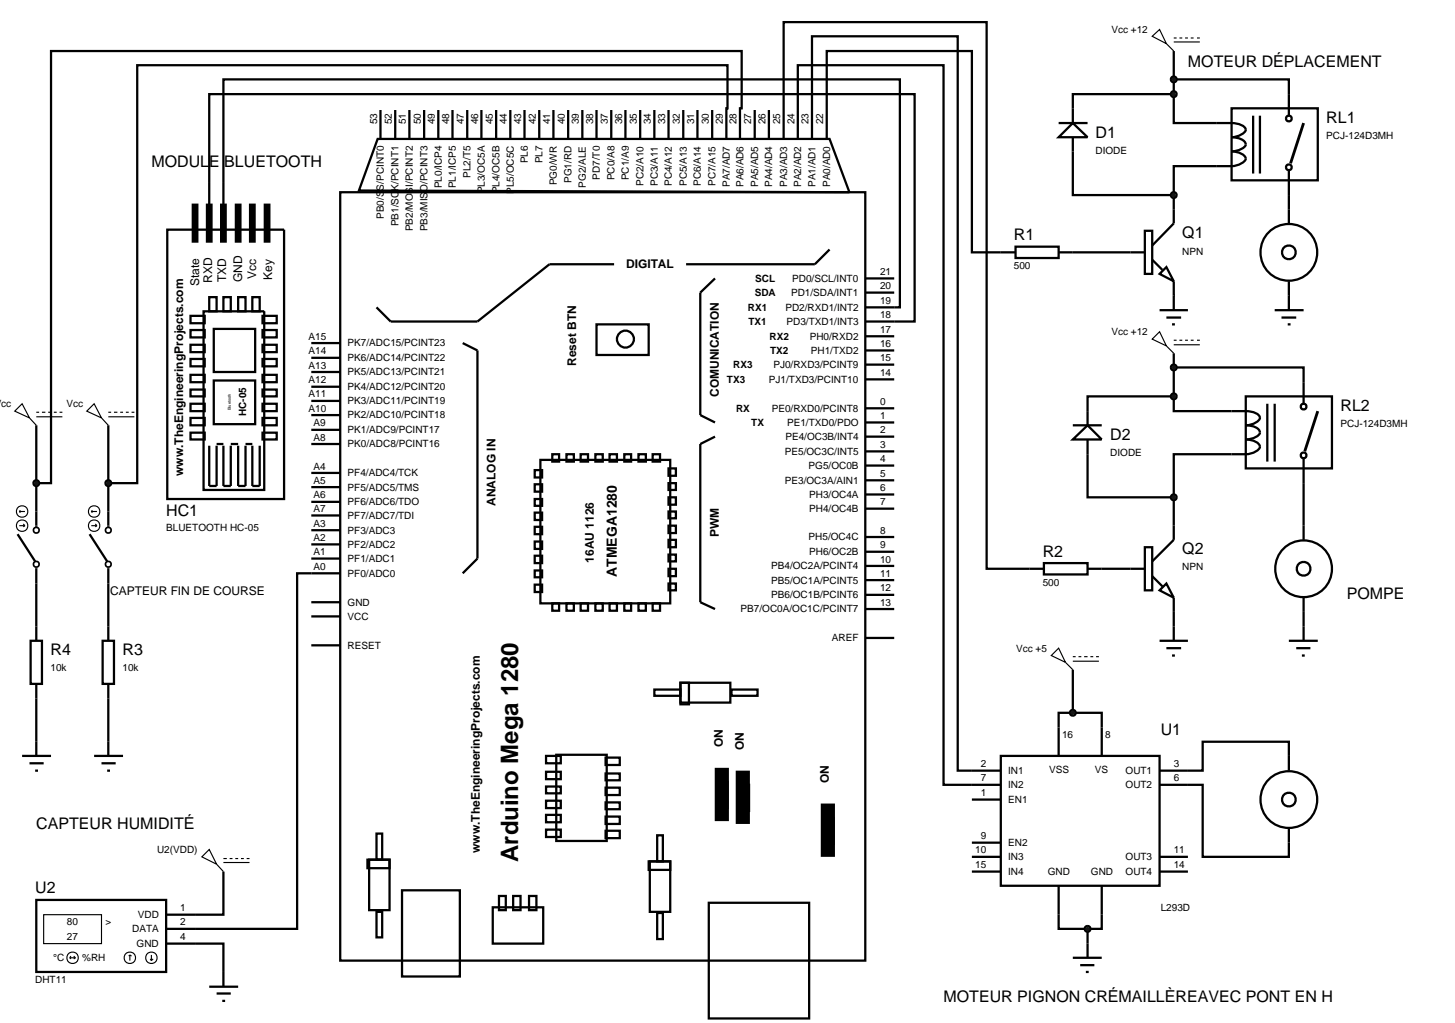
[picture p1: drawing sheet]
<svg xmlns="http://www.w3.org/2000/svg" width="257mm" height="180mm" viewBox="0 0 257 180" stroke-linecap="round" stroke-linejoin="round" font-family="sans-serif">
<g fill="none" stroke="#000" stroke-width=".4">
<path d="M67.1 19.4v5.1M69.7 19.4v5.1M72.2 19.4v5.1M74.8 19.4v5.1M77.3 19.4v5.1M79.8 19.4v5.1M82.4 19.4v5.1M84.9 19.4v5.1M87.5 19.4v5.1M90 19.4v5.1M92.5 19.4v5.1M95.1 19.4v5.1"/>
<path d="M97.6 19.4v5.1M100.2 19.4v5.1M102.7 19.4v5.1M105.2 19.4v5.1M107.8 19.4v5.1M110.3 19.4v5.1M112.9 19.4v5.1M115.4 19.4v5.1M117.9 19.4v5.1M120.5 19.4v5.1M123 19.4v5.1M125.6 19.4v5.1"/>
<path d="M133.1 19.4v5.1M135.6 19.4v5.1M207 16.6v5.1h7.6a8.7 8.7 0 0 1 4.3 .3l.7 .6 .1 .3a2.73 2.73 0 0 1-2.5 1.3 3.1 3.1 0 0 1 2.4 .9l.1 .4a2.7 2.7 0 0 1-2.5 1.2 2.4 2.4 0 0 1 2.5 1.3 2.73 2.73 0 0 1-2.5 1.3h-10.2v5.1M207 16.6h-17.8v5.1M207 14h20.3v6.4M207 9v7.6M217.2 19.1h15.2v12.7h-15.2zM36.9 32.1v-15.5h124.4v40.1h-8.7M39.4 32.1v-18.1h119.3v40.2h-6.1M60 33.9h92.6v135.5h-92.6zM66.6 24.5h79.7l3.5 9.4-86.5-.3zM128.1 24.5v-5.4h.2v-7.6h-104.1v73.7h-5.1"/>
<path d="M130.5 24.5v-5.4h.3v-10.1h-121.8v76.2h-2.6M138.2 24.5v-20.6h35.8v96.4h7.6M140.7 24.5v-13h25.7v126.9h5M143.2 24.5v-18.1h25.7v129.5h2.5M145.8 24.5v-15.5h25.6v35.5h7.7M186.7 24.2l2.5-2.5 2.6 2.5zM186.7 21.7h5.1M189.2 24.2v10.2h17.8M207 34.4v5l-3.8 3.9M221 20.4v10.2M222.2 20.4v10.2M227.3 30.1v9.3"/>
<path d="M105.2 57.2h9.2v5.4h-9.2zM108.3 46.6h-11.4l-12.7 10.1h-15.3l-2.5-2.5M126.1 49.1l-2.6 2.5v21.6l2.6 1.3M146.3 44l-2.6 2.6h-22.7M152.6 49.1h5.1M152.6 51.6h5.1M152.6 59.3h5.1M179.1 43.5h7.6v2h-7.6zM186.7 44.5h15.2M201.9 40.7h1.3v7.6h-1.3zM203.2 45.8l1.8 1.8M204.5 48.3l1.2-1.2 1.3 2.5z"/>
<path d="M204.5 54.7h5M205.7 56h2.6M206.7 57.2h.5M207 49.6v5.1M224.8 54.7h5.1M226 56h2.6M227.1 57.2h.5M227.3 49.6v5.1M6.4 75v15.2M19.1 75v15.2M54.9 60.5h5.1M54.9 63.1h5.1"/>
<path d="M54.9 65.6h5.1M54.9 68.2h5.1M54.9 70.7h5.1M54.9 73.2h5.1M54.9 75.8h5.1M54.9 78.3h5.1M81.6 60.5l2.6 1.3v36.7l-2.6 2.6M126.1 77l-2.6 1.3v27.9l2.6 1.2M152.6 61.8h5.1M152.6 64.3h5.1M152.6 66.9h5.1M152.6 72h5.1"/>
<path d="M152.6 74.5h5.1M152.6 77h5.1M152.6 79.6h5.1M207 69.9v2.6h10.2a8.6 8.6 0 0 1 4.2 .3 .84 .84 0 0 1 .7 1.2 3 3 0 0 1-2.4 1 2.98 2.98 0 0 1 2.4 .9 .85 .85 0 0 1-.7 1.2l-1.1 .3-.6 .1a2.31 2.31 0 0 1 2.5 1.3 2.6 2.6 0 0 1-2.5 1.3h-12.7v7.6M207 69.9h-15.2v2.6M207 64.8h22.9v6.4M207 62.3v7.6M219.7 69.9h15.2v12.7h-15.2zM223.5 71.2v10.2M224.8 71.2v10.2M54.9 90.9h5.1M54.9 88.5h5.1"/>
<path d="M54.9 85.9h5.1M54.9 83.4h5.1M54.9 93.5h5.1M54.9 96h5.1M54.9 98.5h5.1M94.3 98h1.3v1.3h-1.3zM94.3 95.5h1.3v1.3h-1.3zM94.3 92.9h1.3v1.3h-1.3zM94.3 90.4h1.3v1.3h-1.3zM94.3 88h1.3v1.2h-1.3zM94.3 85.4h1.3v1.3h-1.3zM94.3 82.9h1.3v1.3h-1.3z"/>
<path d="M95.3 81.1h22.9v25.3h-22.9zM97.4 80.1h1.2v1.3h-1.2zM99.9 80.1h1.3v1.3h-1.3zM102.4 80.1h1.3v1.3h-1.3zM105 80.1h1.3v1.3h-1.3zM107.5 80.1h1.3v1.3h-1.3zM110.1 80.1h1.2v1.3h-1.2zM112.6 80.1h1.3v1.3h-1.3zM115.1 80.1h1.3v1.3h-1.3zM117.9 97.8h1.3v1.2h-1.3zM117.9 95.2h1.3v1.3h-1.3zM117.9 92.7h1.3v1.3h-1.3z"/>
<path d="M117.9 90.2h1.3v1.2h-1.3zM117.9 87.7h1.3v1.3h-1.3zM117.9 85.2h1.3v1.2h-1.3zM117.9 82.6h1.3v1.3h-1.3zM152.6 82.1h5.1M152.6 84.7h5.1M152.6 87.2h5.1M152.6 89.7h5.1M152.6 94.7h5.1M152.6 97.3h5.1M152.6 99.8h5.1M191.8 80.1v7.6h15.2"/>
<path d="M201.9 96.5h1.3v7.6h-1.3zM207 87.7v7.5l-3.8 3.8M229.9 80.9v11.8M6.4 102.9v7.6M19.1 102.9v7.6M54.9 113.8h5.1M54.9 108.7h5.1M54.9 106.2h5.1M60 101.1h-7.6v62.7h-18M94.3 103.1h1.3v1.3h-1.3zM94.3 100.6h1.3v1.2h-1.3zM97.4 106.4h1.2v1.3h-1.2z"/>
<path d="M99.9 106.4h1.3v1.3h-1.3zM102.4 106.4h1.3v1.3h-1.3zM105 106.4h1.3v1.3h-1.3zM107.5 106.4h1.3v1.3h-1.3zM110.1 106.4h1.2v1.3h-1.2zM112.6 106.4h1.3v1.3h-1.3zM115.1 106.4h1.3v1.3h-1.3zM117.9 102.9h1.3v1.2h-1.3zM117.9 100.3h1.3v1.3h-1.3zM152.6 102.3h5.1M152.6 104.9h5.1M152.6 107.4h5.1"/>
<path d="M152.6 112.5h5.1M189.2 118.1v7.6M194.3 100.3h7.6M203.2 101.6l1.8 1.8M205.7 102.9l1.3 2.5-2.5-1.3zM207 105.4v5.1M229.9 107.9v2.6M6.4 123.2v7.6M19.1 123.2v7.6M96.3 138.7h2.6v1.2h-2.6zM96.3 136.1h2.6v1.3h-2.6zM96.3 133.3h2.6v1.3h-2.6z"/>
<path d="M98.1 133.1h8.9v15.2h-8.9zM106.8 138.9h2.5v1.3h-2.5zM106.8 136.4h2.5v1.2h-2.5zM106.8 133.6h2.5v1.3h-2.5zM115.4 121.6h4.6v1.1h-4.6zM120 120.4h8.8v3.5h-8.8zM120 120.4h1.5v3.8h-1.5zM126.3 137.9h2v4.6h-2zM129 121.6h4.6v1.1h-4.6zM130 138.4h2.1v4.6h-2.1zM189.2 125.7h-2.5v2.6M189.2 125.7h5.1v2.6"/>
<path d="M209.5 135.9h2.6v-5.1h15.2v5.1M209.5 138.4h2.6v12.7h15.2v-5.1M39.4 153.7v7.6h-5M64.8 151.6h3.9v1.5h-3.9zM65.1 151.6h3.6v8.9h-3.6zM66.4 147h1v4.6h-1zM70.9 157h10.2v15.2h-10.2zM86.9 160h8.9v6.4h-8.9zM88 158h1.2v2.5h-1.2zM90.5 158h1.3v2.5h-1.3zM93.3 158h1.3v2.5h-1.3zM96.3 146.3h2.6v1.3h-2.6z"/>
<path d="M96.3 143.7h2.6v1.3h-2.6zM96.3 141.2h2.6v1.3h-2.6zM106.8 146.5h2.5v1.3h-2.5zM106.8 144h2.5v1.3h-2.5zM106.8 141.5h2.5v1.2h-2.5zM114.4 151.9h3.8v1.5h-3.8zM114.6 151.9h3.6v8.9h-3.6zM115.9 147.3h1v4.6h-1zM125 159.2h17.7v20.4h-17.7zM145 144.3h2v4.5h-2zM34.4 166.4h5v5M66.4 160.8h1v4.5h-1z"/>
<path d="M115.9 161h1v4.6h-1zM186.7 161.3v2.5h5.1M189.2 168.9h5.1M190.5 170.2h2.5M191.5 171.4h.5M191.8 163.8v5.1M194.3 161.3v2.5h-2.5"/>
<circle cx="227.3" cy="20.9" r=".51"/>
<circle cx="227.3" cy="29.5" r=".51"/>
<circle cx="110.3" cy="59.8" r="1.49"/>
<circle cx="227.3" cy="44.5" r="1.21"/>
<circle cx="227.3" cy="44.5" r="5"/>
<circle cx="229.9" cy="71.7" r=".51"/>
<circle cx="229.9" cy="80.3" r=".51"/>
<circle cx="227.3" cy="141" r="5"/>
<circle cx="227.3" cy="141" r="1.21"/>
</g>
<path d="M127.3 135.4v9.4M131 135.9v9.4M146 141.7v9.4" fill="none" stroke="#000" stroke-width="2.5" stroke-linecap="butt"/>
<g fill="none" stroke="#000" stroke-width=".2">
<path d="M203.2 6.4l1.3-1.2 1.2 2.5zM205.7 7.7l1.3 1.3M207 6.7h.5M207 7.4h4.6M208 6.7h.5M209 6.7h.5M210 6.7h.5M211.1 6.7h.5M185.4 115.6l1.3-1.3 1.2 2.5zM187.9 116.8l1.3 1.3M189.2 115.8h.5M189.2 116.6h4.6"/>
<path d="M190.2 115.8h.5M191.2 115.8h.6M192.3 115.8h.5M193.3 115.8h.5"/>
</g>
<path d="M229.9 21.7l-2.3 7.1M232.4 72.5l-2.3 7.1" fill="none" stroke="#000" stroke-width=".5"/>
<g fill="#004000" stroke="#000" stroke-width=".4">
<path d="M206.7 34l.3-.1-.5 .5zM207 33.9l.4 .2 .1 .3zM207 34.9l.5-.5-.1 .3zM206.5 34.4l.5 .5-.3-.1z"/>
<path d="M206.6 16.3l.4-.2-.5 .5zM207 16.1l.4 .2 .1 .3zM207 17.1l.5-.5-.1 .3zM206.5 16.6l.5 .5-.3-.1z"/>
</g>
<g fill="#004000">
<path d="M207 33.9l.5 .5-.5 .5-.5-.5z"/>
<path d="M206.5 16.6l.5-.5 .5 .5-.5 .5z"/>
</g>
<g fill="none" stroke="#000" stroke-width=".4">
<path d="M184.1 99.3h7.7v2h-7.7zM181.6 100.3h2.5M191.8 100.3h2.5M204.5 113h5M205.7 114.3h2.6M206.7 115.6h.5M207 110.5v2.5M227.3 113h5.1M228.6 114.3h2.5M229.6 115.6h.5M229.9 110.5v2.5M171.4 135.9h5.1"/>
<path d="M171.4 138.4h5.1M176.5 133.3h28v22.9h-28zM186.7 128.3v5M194.3 128.3v5M204.5 135.9h5M204.5 138.4h5M171.4 151.1h5.1M171.4 153.7h5.1M171.4 141h5.1M171.4 148.6h5.1M186.7 156.2v5.1M194.3 156.2v5.1"/>
<path d="M204.5 151.1h5M204.5 153.7h5"/>
</g>
<g fill="#004000" stroke="#000" stroke-width=".4">
<path d="M188.8 125.4l.4-.2-.5 .5zM189.2 125.2l.4 .2 .1 .3zM189.7 125.7l-.1 .3-.4 .2zM188.7 125.7l.5 .5-.4-.2z"/>
<path d="M191.4 163.5l.4-.2-.5 .5zM191.8 163.3l.4 .2 .1 .3zM192.3 163.8l-.1 .3-.4 .2zM191.3 163.8l.5 .5-.4-.2z"/>
</g>
<g fill="#004000">
<path d="M189.2 125.2l.5 .5-.5 .5-.5-.5z"/>
<path d="M191.8 163.3l.5 .5-.5 .5-.5-.5z"/>
</g>
<path d="M203.2 59.8l1.3-1.3 1.2 2.5zM205.7 61l1.3 1.3M207 60h.5M207 60.8h4.6M208 60h.5M209 60h.5M210 60h.5M211.1 60h.5" fill="none" stroke="#000" stroke-width=".2"/>
<path d="M189.2 77.5l2.6-2.5 2.5 2.5zM189.2 75h5.1M191.8 72.5v2.5M191.8 77.5v2.6" fill="none" stroke="#000" stroke-width=".4"/>
<path d="M206.7 69.5l.3-.1-.5 .5zM207 69.4l.4 .2 .1 .3zM207 70.4l.5-.5-.1 .3zM206.5 69.9l.5 .5-.3-.1z" fill="#004000" stroke="#000" stroke-width=".4"/>
<path d="M207 69.4l.5 .5-.5 .5-.5-.5z" fill="#004000"/>
<g fill="none" stroke="#000" stroke-width=".4">
<path d="M229.9 92.7v2.5M229.9 105.4v2.5"/>
<circle cx="229.9" cy="100.3" r="1.21"/>
<circle cx="229.9" cy="100.3" r="5"/>
</g>
<g fill="#004000" stroke="#000" stroke-width=".4">
<path d="M206.6 64.5l.4-.2-.5 .5zM207 64.3l.4 .2 .1 .3zM207 65.3l.5-.5-.1 .3zM206.5 64.8l.5 .5-.3-.1z"/>
<path d="M206.6 13.7l.4-.2-.5 .5zM207 13.5l.4 .2 .1 .3zM207 14.5l.5-.5-.1 .3zM206.5 14l.5 .5-.3-.1z"/>
</g>
<g fill="#004000">
<path d="M206.5 64.8l.5-.5 .5 .5-.5 .5z"/>
<path d="M206.5 14l.5-.5 .5 .5-.5 .5z"/>
</g>
<g fill="none" stroke="#000" stroke-width=".4">
<path d="M36.9 32.1v5.1M39.4 32.1v5.1M29.5 40.5h20.6v47.5h-20.6zM33.6 58.2h2.5v1.3h-2.5zM33.6 55.7h2.5v1.3h-2.5zM35.9 54.9h10.7v31.5h-10.7zM36.9 52.4h1.3v2.5h-1.3zM37.7 58h7.3v7.6h-7.3zM39.4 52.4h1.3v2.5h-1.3zM42 52.4h1.3v2.5h-1.3zM44.5 52.4h1.3v2.5h-1.3zM46.3 58.2h2.5v1.3h-2.5z"/>
<path d="M46.3 55.7h2.5v1.3h-2.5zM33.6 76.3h2.5v1.2h-2.5zM33.6 73.7h2.5v1.3h-2.5zM33.6 71.2h2.5v1.3h-2.5zM33.6 68.7h2.5v1.2h-2.5zM33.6 66.1h2.5v1.3h-2.5zM33.6 63.3h2.5v1.3h-2.5zM33.6 60.8h2.5v1.3h-2.5zM36.9 78.6v7.1h1.3v-7.1M37.7 67.1h7.3v7.7h-7.3zM38.2 78.3h1.2M39.4 78.6v7.1h1.3v-7.1"/>
<path d="M40.7 78.3h1.3M42 78.6v7.1h1.3v-7.1M43.3 78.3h1.2M44.5 78.6v7.1h1.3v-7.1M46.3 76.3h2.5v1.2h-2.5zM46.3 73.7h2.5v1.3h-2.5zM46.3 71.2h2.5v1.3h-2.5zM46.3 68.7h2.5v1.2h-2.5zM46.3 66.1h2.5v1.3h-2.5zM46.3 63.3h2.5v1.3h-2.5zM46.3 60.8h2.5v1.3h-2.5zM3.1 94.2l3.1 4.8"/>
<path d="M6.4 90.2v2.7M15.8 94.2l3.1 4.8M19.1 90.2v2.7M5.4 113h2v7.6h-2zM6.4 100.1v2.8M6.4 110.5v2.5M18.1 113h2v7.6h-2zM19.1 100.1v2.8M19.1 110.5v2.5M3.9 133.3h5.1M5.2 134.6h2.5M6.2 135.9h.5"/>
<path d="M6.4 120.6v2.6M6.4 130.8v2.5M16.6 133.3h5.1M17.9 134.6h2.5M18.9 135.9h.5M19.1 120.6v2.6M19.1 130.8v2.5M6.4 158.7h22.9v12.7h-22.9zM29.3 163.8h5.1M29.3 161.3h5.1M29.3 166.4h5.1M36.9 174h5.1"/>
<path d="M38.2 175.2h2.5M39.2 176.5h.5M39.4 171.4v2.6"/>
</g>
<g fill="none" stroke="#000" stroke-width=".2">
<path d="M2.6 72.5l1.3-1.3 1.3 2.5zM5.2 73.7l1.2 1.3M6.4 72.7h.5M6.4 73.5h4.6M7.4 72.7h.6M8.5 72.7h.5M9.5 72.7h.5M10.5 72.7h.5M15.3 72.5l1.3-1.3 1.3 2.5zM17.9 73.7l1.2 1.3M19.1 72.7h.5M19.1 73.5h4.6"/>
<path d="M20.1 72.7h.6M21.2 72.7h.5M22.2 72.7h.5M23.2 72.7h.5M3.4 92.7h1M3.4 90.2l.2 .2M3.4 90.2h1M3.6 90l-.2 .2M4.1 92.4l.3 .3M4.4 92.7l-.3 .2M16.1 92.7h1M16.1 90.2h1"/>
<path d="M16.1 90.2l.2 .2M16.3 90l-.2 .2M16.8 92.4l.3 .3M17.1 92.7l-.3 .2M35.6 151.1l1.3-1.3 1.3 2.6zM38.2 152.4l1.2 1.3M39.4 151.4h.6M39.4 152.1h4.6M40.5 151.4h.5M41.5 151.4h.5M42.5 151.4h.5M43.5 151.4h.5"/>
<path d="M7.7 161.3h10.2v5.1h-10.2zM12.3 168.9h1M12.3 168.9l.2 .2M12.5 168.6l-.2 .3M13 168.6l.3 .3M13.3 168.9l-.3 .2M22.9 168.4l.3 .2M22.9 168.4l-.2 .2M22.9 168.4v1M26.5 169.1l.2 .3M26.7 168.4v1M27 169.1l-.3 .3"/>
<circle cx="3.9" cy="92.7" r="1.01"/>
<circle cx="3.9" cy="90.2" r="1.01"/>
<circle cx="16.6" cy="92.7" r="1.01"/>
<circle cx="16.6" cy="90.2" r="1.01"/>
<circle cx="12.8" cy="168.9" r="1.01"/>
<circle cx="22.9" cy="168.9" r="1.01"/>
<circle cx="26.7" cy="168.9" r="1.01"/>
</g>
<path d="M34.4 35.9v6.9M36.9 35.9v6.9M39.4 35.9v6.9M42 35.9v6.9M44.5 35.9v6.9M47.1 35.9v6.9" fill="none" stroke="#000" stroke-width="1.2" stroke-linecap="butt"/>
<g fill="none" stroke="#000" stroke-width=".3">
<circle cx="6.4" cy="99.5" r=".51"/>
<circle cx="6.4" cy="93.5" r=".51"/>
<circle cx="19.1" cy="99.5" r=".51"/>
<circle cx="19.1" cy="93.5" r=".51"/>
</g>
<g fill="#004000" stroke="#000" stroke-width=".4">
<path d="M18.7 84.9l.4-.2-.5 .5zM19.1 84.7l.4 .2 .1 .3zM19.1 85.7l.5-.5-.1 .3zM18.6 85.2l.5 .5-.3-.1z"/>
<path d="M6 84.9l.4-.2-.5 .5zM6.4 84.7l.4 .2 .1 .3zM6.4 85.7l.5-.5-.1 .3zM5.9 85.2l.5 .5-.3-.1z"/>
<path d="M206.6 87.4l.4-.2-.5 .5zM207 87.2l.4 .2 .1 .3zM207.5 87.7l-.1 .3-.4 .2zM206.5 87.7l.5 .5-.4-.2z"/>
</g>
<g fill="#004000">
<path d="M18.6 85.2l.5-.5 .5 .5-.5 .5z"/>
<path d="M5.9 85.2l.5-.5 .5 .5-.5 .5z"/>
<path d="M206.5 87.7l.5-.5 .5 .5-.5 .5z"/>
</g>
<text font-size="4.2" x="91.4" y="152" transform="rotate(-90 91.4 152)">Arduino Mega 1280</text>
<g font-size="2.8">
<text x="209.5" y="11.8">MOTEUR DÉPLACEMENT</text>
<text x="233.9" y="21.7">RL1</text>
<text x="26.7" y="29.5">MODULE BLUETOOTH</text>
<text x="193.2" y="24.3">D1</text>
<text x="208.5" y="42">Q1</text>
<text x="178.8" y="42.4">R1</text>
<text x="195.8" y="77.6">D2</text>
<text x="236.4" y="72.5">RL2</text>
<text x="29.3" y="91">HC1</text>
<text x="183.9" y="98.2">R2</text>
<text x="208.5" y="97.8">Q2</text>
<text x="237.5" y="105.7">POMPE</text>
<text x="8.9" y="115.6">R4</text>
<text x="21.6" y="115.6">R3</text>
<text x="204.7" y="129.7">U1</text>
<text x="6.4" y="146.3">CAPTEUR HUMIDITÉ</text>
<text x="6.2" y="157.6">U2</text>
<text x="166.4" y="176.8">MOTEUR PIGNON CRÉMAILLÈREAVEC PONT EN H</text>
</g>
<text font-size="2.5" x="108.8" y="101.7" transform="rotate(-90 108.8 101.7)">ATMEGA1280</text>
<g font-size="2.1">
<text x="110.4" y="47.2">DIGITAL</text>
<text x="35.1" y="50.4" transform="rotate(-90 35.1 50.4)">State</text>
<text x="37.4" y="49.9" transform="rotate(-90 37.4 49.9)">RXD</text>
<text x="39.9" y="49.8" transform="rotate(-90 39.9 49.8)">TXD</text>
<text x="42.7" y="49.8" transform="rotate(-90 42.7 49.8)">GND</text>
<text x="45.2" y="49.2" transform="rotate(-90 45.2 49.2)">Vcc</text>
<text x="48" y="49.3" transform="rotate(-90 48 49.3)">Key</text>
<text x="101.6" y="64.5" transform="rotate(-90 101.6 64.5)">Reset BTN</text>
<text x="126.8" y="70" transform="rotate(-90 126.8 70)">COMUNICATION</text>
<text x="32.3" y="83.9" transform="rotate(-90 32.3 83.9)">www.TheEngineeringProjects.com</text>
<text x="87.4" y="89.2" transform="rotate(-90 87.4 89.2)">ANALOG IN</text>
<text x="126.8" y="94.7" transform="rotate(-90 126.8 94.7)">PWM</text>
<text x="104.7" y="99.2" transform="rotate(-90 104.7 99.2)">16AU 1126</text>
<text x="19.4" y="104.9">CAPTEUR FIN DE COURSE</text>
<text x="127.5" y="131.8" transform="rotate(-90 127.5 131.8)">ON</text>
<text x="131.2" y="132.3" transform="rotate(-90 131.2 132.3)">ON</text>
<text x="146.2" y="138.1" transform="rotate(-90 146.2 138.1)">ON</text>
<text x="84.6" y="150.4" transform="rotate(-90 84.6 150.4)">www.TheEngineeringProjects.com</text>
</g>
<g font-size="1.8">
<text x="196" y="5.8">Vcc +12</text>
<text x="66.5" y="21.9" transform="rotate(-90 66.5 21.9)">53</text>
<text x="69.1" y="21.9" transform="rotate(-90 69.1 21.9)">52</text>
<text x="71.6" y="21.9" transform="rotate(-90 71.6 21.9)">51</text>
<text x="74.2" y="21.9" transform="rotate(-90 74.2 21.9)">50</text>
<text x="76.7" y="21.9" transform="rotate(-90 76.7 21.9)">49</text>
<text x="79.2" y="21.9" transform="rotate(-90 79.2 21.9)">48</text>
<text x="81.8" y="21.9" transform="rotate(-90 81.8 21.9)">47</text>
<text x="84.3" y="21.9" transform="rotate(-90 84.3 21.9)">46</text>
<text x="86.9" y="21.9" transform="rotate(-90 86.9 21.9)">45</text>
<text x="89.4" y="21.9" transform="rotate(-90 89.4 21.9)">44</text>
<text x="91.9" y="21.9" transform="rotate(-90 91.9 21.9)">43</text>
<text x="94.5" y="21.9" transform="rotate(-90 94.5 21.9)">42</text>
<text x="97" y="21.9" transform="rotate(-90 97 21.9)">41</text>
<text x="99.6" y="21.9" transform="rotate(-90 99.6 21.9)">40</text>
<text x="102.1" y="21.9" transform="rotate(-90 102.1 21.9)">39</text>
<text x="104.6" y="21.9" transform="rotate(-90 104.6 21.9)">38</text>
<text x="107.2" y="21.9" transform="rotate(-90 107.2 21.9)">37</text>
<text x="109.7" y="21.9" transform="rotate(-90 109.7 21.9)">36</text>
<text x="112.3" y="21.9" transform="rotate(-90 112.3 21.9)">35</text>
<text x="114.8" y="21.9" transform="rotate(-90 114.8 21.9)">34</text>
<text x="117.3" y="21.9" transform="rotate(-90 117.3 21.9)">33</text>
<text x="119.9" y="21.9" transform="rotate(-90 119.9 21.9)">32</text>
<text x="122.4" y="21.9" transform="rotate(-90 122.4 21.9)">31</text>
<text x="125" y="21.9" transform="rotate(-90 125 21.9)">30</text>
<text x="127.5" y="21.9" transform="rotate(-90 127.5 21.9)">29</text>
<text x="129.9" y="21.9" transform="rotate(-90 129.9 21.9)">28</text>
<text x="132.5" y="21.9" transform="rotate(-90 132.5 21.9)">27</text>
<text x="135" y="21.9" transform="rotate(-90 135 21.9)">26</text>
<text x="137.6" y="21.9" transform="rotate(-90 137.6 21.9)">25</text>
<text x="140.1" y="21.9" transform="rotate(-90 140.1 21.9)">24</text>
<text x="142.6" y="21.9" transform="rotate(-90 142.6 21.9)">23</text>
<text x="145.2" y="21.9" transform="rotate(-90 145.2 21.9)">22</text>
<text x="93.1" y="28.8" transform="rotate(-90 93.1 28.8)">PL6</text>
<text x="95.7" y="28.8" transform="rotate(-90 95.7 28.8)">PL7</text>
<text x="193.2" y="27.1">DIODE</text>
<text x="233.9" y="24.5">PCJ-124D3MH</text>
<text x="77.9" y="33.2" transform="rotate(-90 77.9 33.2)">PL0/ICP4</text>
<text x="80.4" y="33.2" transform="rotate(-90 80.4 33.2)">PL1/ICP5</text>
<text x="83" y="31.4" transform="rotate(-90 83 31.4)">PL2/T5</text>
<text x="85.5" y="34.1" transform="rotate(-90 85.5 34.1)">PL3/OC5A</text>
<text x="88.1" y="34.1" transform="rotate(-90 88.1 34.1)">PL4/OC5B</text>
<text x="90.6" y="34.2" transform="rotate(-90 90.6 34.2)">PL5/OC5C</text>
<text x="98.2" y="32.7" transform="rotate(-90 98.2 32.7)">PG0/WR</text>
<text x="100.8" y="32.3" transform="rotate(-90 100.8 32.3)">PG1/RD</text>
<text x="103.3" y="33.1" transform="rotate(-90 103.3 33.1)">PG2/ALE</text>
<text x="105.8" y="31.7" transform="rotate(-90 105.8 31.7)">PD7/T0</text>
<text x="108.4" y="31.8" transform="rotate(-90 108.4 31.8)">PC0/A8</text>
<text x="110.9" y="31.8" transform="rotate(-90 110.9 31.8)">PC1/A9</text>
<text x="113.5" y="32.8" transform="rotate(-90 113.5 32.8)">PC2/A10</text>
<text x="116" y="32.8" transform="rotate(-90 116 32.8)">PC3/A11</text>
<text x="118.5" y="32.8" transform="rotate(-90 118.5 32.8)">PC4/A12</text>
<text x="121.1" y="32.8" transform="rotate(-90 121.1 32.8)">PC5/A13</text>
<text x="123.6" y="32.8" transform="rotate(-90 123.6 32.8)">PC6/A14</text>
<text x="126.2" y="32.8" transform="rotate(-90 126.2 32.8)">PC7/A15</text>
<text x="128.7" y="33" transform="rotate(-90 128.7 33)">PA7/AD7</text>
<text x="131.1" y="33" transform="rotate(-90 131.1 33)">PA6/AD6</text>
<text x="133.7" y="33" transform="rotate(-90 133.7 33)">PA5/AD5</text>
<text x="136.2" y="33" transform="rotate(-90 136.2 33)">PA4/AD4</text>
<text x="138.8" y="33" transform="rotate(-90 138.8 33)">PA3/AD3</text>
<text x="141.3" y="33" transform="rotate(-90 141.3 33)">PA2/AD2</text>
<text x="143.8" y="33" transform="rotate(-90 143.8 33)">PA1/AD1</text>
<text x="146.4" y="33" transform="rotate(-90 146.4 33)">PA0/AD0</text>
<text x="67.7" y="38.6" transform="rotate(-90 67.7 38.6)">PB0/SS/PCINT0</text>
<text x="70.3" y="39.9" transform="rotate(-90 70.3 39.9)">PB1/SCK/PCINT1</text>
<text x="72.8" y="40.8" transform="rotate(-90 72.8 40.8)">PB2/MOSI/PCINT2</text>
<text x="75.4" y="40.8" transform="rotate(-90 75.4 40.8)">PB3/MISO/PCINT3</text>
<text x="178.8" y="47.5">500</text>
<text x="208.5" y="44.9">NPN</text>
<text x="133.1" y="52.2">SDA</text>
<text x="133.2" y="49.7">SCL</text>
<text x="139.5" y="52.2">PD1/SDA/INT1</text>
<text x="139.7" y="49.7">PD0/SCL/INT0</text>
<text x="155.2" y="48.5">21</text>
<text x="155.2" y="51">20</text>
<text x="155.2" y="53.6">19</text>
<text x="54.4" y="59.9">A15</text>
<text x="131.9" y="54.8">RX1</text>
<text x="132" y="57.3">TX1</text>
<text x="135.7" y="59.9">RX2</text>
<text x="138.5" y="54.8">PD2/RXD1/INT2</text>
<text x="138.7" y="57.3">PD3/TXD1/INT3</text>
<text x="142.8" y="59.9">PH0/RXD2</text>
<text x="155.2" y="56.1">18</text>
<text x="155.2" y="58.7">17</text>
<text x="196" y="59.1">Vcc +12</text>
<text x="54.4" y="62.5">A14</text>
<text x="54.4" y="65">A13</text>
<text x="61.3" y="61.1">PK7/ADC15/PCINT23</text>
<text x="61.3" y="63.7">PK6/ADC14/PCINT22</text>
<text x="129.3" y="64.9">RX3</text>
<text x="135.8" y="62.4">TX2</text>
<text x="136.4" y="64.9">PJ0/RXD3/PCINT9</text>
<text x="143" y="62.4">PH1/TXD2</text>
<text x="155.2" y="61.2">16</text>
<text x="155.2" y="63.7">15</text>
<text x=".2" y="71.8">cc</text>
<text x="11.7" y="71.8">Vcc</text>
<text x="54.4" y="67.6">A12</text>
<text x="54.4" y="70.1">A11</text>
<text x="61.3" y="66.2">PK5/ADC13/PCINT21</text>
<text x="61.3" y="68.8">PK4/ADC12/PCINT20</text>
<text x="61.3" y="71.3">PK3/ADC11/PCINT19</text>
<text x="128.2" y="67.5">TX3</text>
<text x="135.6" y="67.5">PJ1/TXD3/PCINT10</text>
<text x="155.2" y="66.3">14</text>
<text x="155.2" y="71.4">0</text>
<text x="43.4" y="73.4" transform="rotate(-90 43.4 73.4)">HC-05</text>
<text x="54.4" y="72.6">A10</text>
<text x="55.3" y="75.2">A9</text>
<text x="55.3" y="77.7">A8</text>
<text x="61.3" y="73.8">PK2/ADC10/PCINT18</text>
<text x="61.3" y="76.4">PK1/ADC9/PCINT17</text>
<text x="129.8" y="72.6">RX</text>
<text x="132.5" y="75.1">TX</text>
<text x="136.1" y="72.6">PE0/RXD0/PCINT8</text>
<text x="138.5" y="77.6">PE4/OC3B/INT4</text>
<text x="138.8" y="75.1">PE1/TXD0/PDO</text>
<text x="155.2" y="73.9">1</text>
<text x="155.2" y="76.4">2</text>
<text x="236.4" y="75.3">PCJ-124D3MH</text>
<text x="55.3" y="82.8">A4</text>
<text x="61.3" y="78.9">PK0/ADC8/PCINT16</text>
<text x="61.3" y="84">PF4/ADC4/TCK</text>
<text x="138.4" y="80.2">PE5/OC3C/INT5</text>
<text x="142.6" y="82.7">PG5/OC0B</text>
<text x="155.2" y="79">3</text>
<text x="155.2" y="81.5">4</text>
<text x="195.8" y="80.4">DIODE</text>
<text x="55.3" y="87.9">A6</text>
<text x="55.3" y="85.3">A5</text>
<text x="61.3" y="89.1">PF6/ADC6/TDO</text>
<text x="61.3" y="86.5">PF5/ADC5/TMS</text>
<text x="138.4" y="85.3">PE3/OC3A/AIN1</text>
<text x="142.7" y="87.8">PH3/OC4A</text>
<text x="155.2" y="84.1">5</text>
<text x="155.2" y="86.6">6</text>
<text x="155.2" y="89.1">7</text>
<text x="29.3" y="93.7">BLUETOOTH HC-05</text>
<text x="55.3" y="90.3">A7</text>
<text x="55.3" y="92.9">A3</text>
<text x="55.3" y="95.4">A2</text>
<text x="61.3" y="91.5">PF7/ADC7/TDI</text>
<text x="61.3" y="94.1">PF3/ADC3</text>
<text x="142.6" y="95.3">PH5/OC4C</text>
<text x="142.7" y="90.3">PH4/OC4B</text>
<text x="155.2" y="94.1">8</text>
<text x="55.3" y="97.9">A1</text>
<text x="55.3" y="100.5">A0</text>
<text x="61.3" y="96.6">PF2/ADC2</text>
<text x="61.3" y="99.1">PF1/ADC1</text>
<text x="61.3" y="101.7">PF0/ADC0</text>
<text x="136" y="100.4">PB4/OC2A/PCINT4</text>
<text x="142.7" y="97.9">PH6/OC2B</text>
<text x="155.2" y="96.7">9</text>
<text x="155.2" y="99.2">10</text>
<text x="155.2" y="101.7">11</text>
<text x="208.5" y="100.6">NPN</text>
<text x="61.3" y="106.8">GND</text>
<text x="130.6" y="108">PB7/OC0A/OC1C/PCINT7</text>
<text x="136" y="102.9">PB5/OC1A/PCINT5</text>
<text x="136" y="105.5">PB6/OC1B/PCINT6</text>
<text x="155.2" y="104.3">12</text>
<text x="155.2" y="106.8">13</text>
<text x="183.9" y="103.3">500</text>
<text x="61.3" y="109.3">VCC</text>
<text x="146.7" y="113.1">AREF</text>
<text x="8.9" y="118.4">10k</text>
<text x="21.6" y="118.4">10k</text>
<text x="61.3" y="114.4">RESET</text>
<text x="179.2" y="114.9">Vcc +5</text>
<text x="187.3" y="130.2">16</text>
<text x="194.9" y="130.2">8</text>
<text x="173" y="135.3">2</text>
<text x="173" y="137.8">7</text>
<text x="177.8" y="136.5">IN1</text>
<text x="185" y="136.4">VSS</text>
<text x="193.1" y="136.4">VS</text>
<text x="198.5" y="136.5">OUT1</text>
<text x="207" y="135.3">3</text>
<text x="207" y="137.8">6</text>
<text x="173" y="140.4">1</text>
<text x="177.8" y="139">IN2</text>
<text x="177.8" y="141.6">EN1</text>
<text x="198.5" y="139">OUT2</text>
<text x="173" y="148">9</text>
<text x="177.8" y="149.2">EN2</text>
<text x="27.7" y="150.4">U2(VDD)</text>
<text x="172" y="150.5">10</text>
<text x="172" y="153.1">15</text>
<text x="177.8" y="151.7">IN3</text>
<text x="177.8" y="154.3">IN4</text>
<text x="184.8" y="154.3">GND</text>
<text x="192.4" y="154.3">GND</text>
<text x="198.5" y="151.7">OUT3</text>
<text x="198.5" y="154.3">OUT4</text>
<text x="207" y="150.5">11</text>
<text x="207" y="153.1">14</text>
<text x="24.3" y="161.9">VDD</text>
<text x="31.8" y="160.7">1</text>
<text x="204.7" y="160.7">L293D</text>
<text x="11.8" y="163.1">80</text>
<text x="11.8" y="165.7">27</text>
<text x="18.6" y="163.1">&gt;</text>
<text x="23.3" y="164.4">DATA</text>
<text x="24.1" y="167">GND</text>
<text x="31.8" y="163.2">2</text>
<text x="31.8" y="165.8">4</text>
<text x="6.2" y="173.4">DHT11</text>
<text x="9.4" y="169.5">°C</text>
<text x="14.5" y="169.5">%RH</text>
</g>
<text font-size=".7" x="40.7" y="72.3" transform="rotate(-90 40.7 72.3)">Bluetooth</text>
</svg>
